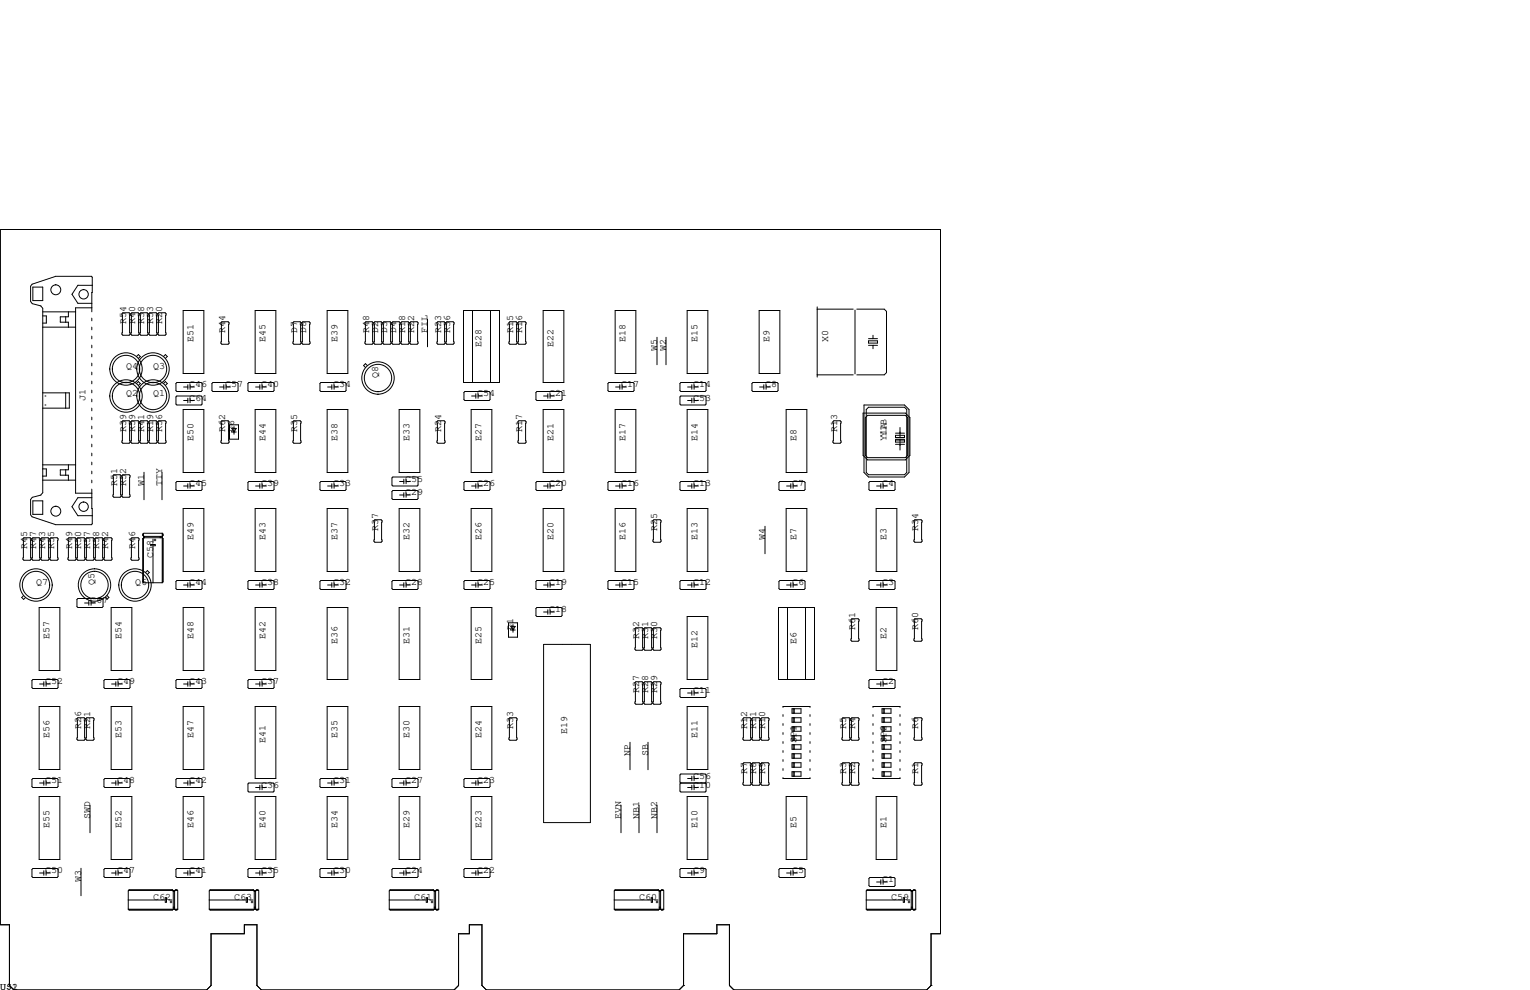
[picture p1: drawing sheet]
<svg xmlns="http://www.w3.org/2000/svg" width="432mm" height="279mm" viewBox="0 0 432 279" stroke-linecap="round" stroke-linejoin="round" font-family="sans-serif">
<g fill="none" stroke="#000" stroke-width=".28">
<path d="M9.3 81h2.8v3.8h-2.8zM11.5 86.3l.6 .7v52.1l-.6 .6M11.5 86.3l-2.4-.6-.5-.6v-4.3l.4-.6 6.7-2.2h10.1l.2 .2-.1 9.8M12.1 89.2h1v2h-1M12.1 88h9.2M12.1 92.3h9.2M18.5 89.4v1.5M19.3 88v1.4h-2.3v1.5h2.3v1.4M25.9 86.9h-4.6v52.3h4.6M25.9 89.8v.8M25.9 92.3v.8M25.9 94.9v.7"/>
<path d="M25.9 97.4v.8M25.9 99.9v.8M26 80.5h-4l-1.7 2.6 1.7 2.5h3.9M34.7 88.3h1.7l.3 .2v5.9l-.3 .2h-1.7l-.3-.2v-5.9zM37.2 88.3h1.8l.2 .2v5.9l-.2 .2h-1.8l-.2-.2v-5.9zM39.8 88.3h1.7l.3 .2v5.9l-.3 .2h-1.7l-.3-.2v-5.9zM42.3 88.3h1.8l.2 .2v5.9l-.2 .2h-1.8l-.3-.2v-5.9zM44.8 88.3h1.8l.3 .2v5.9l-.3 .2h-1.8l-.2-.2v-5.9zM51.7 87.6h5.8v17.8h-5.8zM62.6 90.8h1.8l.2 .3v5.8l-.2 .3h-1.8l-.2-.3v-5.8zM72 87.6h5.9v17.8h-5.9zM82.9 90.8h1.8l.3 .3v5.8l-.3 .3h-1.8l-.2-.3v-5.8z"/>
<path d="M85.5 90.8h1.7l.3 .3v5.8l-.3 .3h-1.7l-.3-.3v-5.8zM92.3 87.6h5.9v17.8h-5.9zM103.3 90.8h1.7l.3 .3v5.8l-.3 .3h-1.7l-.3-.3v-5.8zM105.8 90.8h1.8l.2 .3v5.8l-.2 .3h-1.8l-.3-.3v-5.8zM108.3 90.8h1.8l.3 .3v5.8l-.3 .3h-1.8l-.2-.3v-5.8zM110.9 90.8h1.7l.3 .3v5.8l-.3 .3h-1.7l-.3-.3v-5.8zM113.4 90.8h1.8l.2 .3v5.8l-.2 .3h-1.8l-.2-.3v-5.8zM116 90.8h1.7l.3 .3v5.8l-.3 .3h-1.7l-.3-.3v-5.8zM120.7 90.1v7.8M123.6 90.8h1.7l.3 .3v5.8l-.3 .3h-1.7l-.3-.3v-5.8zM126.1 90.8h1.8l.2 .3v5.8l-.2 .3h-1.8l-.2-.3v-5.8zM130.8 87.6h10.2v20.3h-10.2z"/>
<path d="M133.4 87.6v20.3M138.4 87.6v20.3M143.9 90.8h1.8l.2 .3v5.8l-.2 .3h-1.8l-.3-.3v-5.8zM146.4 90.8h1.8l.3 .3v5.8l-.3 .3h-1.8l-.2-.3v-5.8zM153.3 87.6h5.8v20.3h-5.8zM173.6 87.6h5.9v17.8h-5.9zM185.4 95.2v7.7M188 95.2v7.7M193.9 87.6h5.9v17.8h-5.9zM214.2 87.6h5.9v17.8h-5.9zM230.6 86.6v19.8M230.6 87.2h10.2"/>
<path d="M241.3 87.5v18M241.8 87.2h7.8l.6 .7v17.3l-.6 .6h-7.8M245.1 96.2h2.6v.6h-2.6zM245.1 97.5h2.6M245.1 95.6h2.6M246.4 94.6v1M246.4 97.5v.9M12.1 110.9h7.5v4.3h-7.5M12.7 111.8h.3M12.7 114.3h.3M18.5 110.9v4.3M25.9 102.5v.8"/>
<path d="M25.9 105v.8M25.9 107.6v.7M25.9 110.1v.8M25.9 112.6v.8M25.9 115.2v.8M25.9 117.7v.8M34.7 118.7h1.7l.3 .3v5.8l-.3 .3h-1.7l-.3-.3v-5.8zM37.2 118.7h1.8l.2 .3v5.8l-.2 .3h-1.8l-.2-.3v-5.8zM38.5 108.2l.6-.5 .5 .5-.5 .6M38.5 100.6l.6-.5 .5 .5-.5 .5M39.8 118.7h1.7l.3 .3v5.8l-.3 .3h-1.7l-.3-.3v-5.8zM42.3 118.7h1.8l.2 .3v5.8l-.2 .3h-1.8l-.3-.3v-5.8z"/>
<path d="M44.8 118.7h1.8l.3 .3v5.8l-.3 .3h-1.8l-.2-.3v-5.8zM46.2 100.6l.5-.5 .5 .5-.5 .5M46.2 108.2l.5-.5 .5 .5-.5 .6M49.9 107.9h6.9l.2 .3v2l-.2 .3h-6.9l-.2-.3v-2zM49.9 111.8h6.9l.2 .2v2l-.2 .3h-6.9l-.2-.3v-2zM51.7 115.6h5.8v17.7h-5.8zM51.8 109.2h1.2M51.8 113h1.2M53 108.6v1.3M53 112.4v1.3M53.6 109.2h1.3M53.6 113h1.3"/>
<path d="M53.6 108.6v1.3M53.6 112.4v1.3M60.1 107.9h6.8l.3 .3v2l-.3 .3h-6.8l-.3-.3v-2zM62 109.2h1.2M62.6 118.7h1.8l.2 .3v5.8l-.2 .3h-1.8l-.2-.3v-5.8zM63.2 108.6v1.3M63.8 109.2h1.2M63.8 108.6v1.3M64.8 119.9h2.5v4.1h-2.5zM70.2 107.9h6.9l.2 .3v2l-.2 .3h-6.9l-.2-.3v-2zM72 115.6h5.9v17.7h-5.9zM72.1 109.2h1.2"/>
<path d="M73.3 108.6v1.3M74 109.2h1.2M74 108.6v1.3M82.9 118.7h1.8l.3 .3v5.8l-.3 .3h-1.8l-.2-.3v-5.8zM90.6 107.9h6.8l.3 .3v2l-.3 .3h-6.8l-.3-.3v-2zM92.3 115.6h5.9v17.7h-5.9zM92.5 109.2h1.1M93.6 108.6v1.3M94.3 109.2h1.2M94.3 108.6v1.3M103.7 103.2l-.6-.6-.5 .6 .5 .5M112.6 115.6h5.9v17.7h-5.9z"/>
<path d="M123.6 118.7h1.7l.3 .3v5.8l-.3 .3h-1.7l-.3-.3v-5.8zM131.2 110.5h6.8l.3 .2v2.1l-.3 .2h-6.8l-.3-.2v-2.1zM133 115.6h5.8v17.7h-5.8zM133.1 111.8h1.2M134.3 111.1v1.3M134.9 111.8h1.2M134.9 111.1v1.3M146.4 118.7h1.8l.3 .3v5.8l-.3 .3h-1.8l-.2-.3v-5.8zM151.5 110.5h6.9l.2 .2v2.1l-.2 .2h-6.9l-.2-.2v-2.1zM153.3 115.6h5.8v17.7h-5.8zM153.4 111.8h1.2M154.6 111.1v1.3"/>
<path d="M155.2 111.1v1.3M155.2 111.8h1.3M171.8 107.9h6.9l.2 .3v2l-.2 .3h-6.9l-.2-.3v-2zM173.6 115.6h5.9v17.7h-5.9zM173.7 109.2h1.2M174.9 108.6v1.3M175.6 109.2h1.2M175.6 108.6v1.3M192.2 107.9h6.8l.3 .3v2l-.3 .3h-6.8l-.3-.3v-2zM192.2 111.8h6.8l.3 .2v2l-.3 .3h-6.8l-.3-.3v-2zM193.9 115.6h5.9v17.7h-5.9zM194.1 109.2h1.1"/>
<path d="M194.1 113h1.1M195.2 108.6v1.3M195.2 112.4v1.3M195.9 109.2h1.2M195.9 108.6v1.3M195.9 112.4v1.3M195.9 113h1.2M212.5 107.9h6.8l.3 .3v2l-.3 .3h-6.8l-.3-.3v-2zM214.4 109.2h1.2M215.6 108.6v1.3M216.2 108.6v1.3M216.2 109.2h1.2"/>
<path d="M221.9 115.6h5.8v17.7h-5.8zM230.6 105.8h10.2M235.3 118.7h1.8l.3 .3v5.8l-.3 .3h-1.8l-.2-.3v-5.8zM243.6 116.6h11.9l1.3 1.3v10.6l-1.3 1.3h-10.6l-1.3-1.3zM243.8 114.3h11.5l1.2 1.3v17.7l-1.2 1.3h-10.2l-1.3-1.3zM244.9 117.2h10.6l.7 .7v10.6l-.7 .7h-10.6l-.7-.7v-10.6zM245.1 114.9h10.2l.6 .7v17.7l-.6 .7h-10.2l-.6-.7v-17.7zM12.1 132.3h1v2.1h-1M12.1 135.5h9.2M12.1 131.2h9.2M18.5 132.6v1.5M19.3 131.2v1.4h-2.3v1.5h2.3v1.4"/>
<path d="M25.9 138l.1 9.8-.2 .3h-10.1l-6.7-2.3-.4-.5v-4.3l.5-.6 2.4-.7M25.9 120.3v.7M25.9 122.8v.8M25.9 125.3v.8M25.9 127.9v.8M25.9 130.4v.8M25.9 133v.7M25.9 135.5v.8M32.1 134h1.8l.3 .2v5.9l-.3 .2h-1.8l-.2-.2v-5.9zM34.7 134h1.7l.3 .2v5.9l-.3 .2h-1.7l-.3-.2v-5.9zM40.6 133.3v7.7M45.7 133.3v7.7"/>
<path d="M49.7 136.1l.2-.2h6.9l.2 .2v2.1l-.2 .2h-6.9l-.2-.2zM51.8 137.2h1.2M53 136.5v1.3M53.6 137.2h1.3M53.6 136.5v1.3M65.4 120.9h1.3l-.7 1zM65.4 121.7v.2h1.3M66 120.4v2.2M70 136.1l.2-.2h6.9l.2 .2v2.1l-.2 .2h-6.9l-.2-.2zM72.1 137.2h1.2M73.3 136.5v1.3M74 137.2h1.2"/>
<path d="M74 136.5v1.3M90.6 135.9h6.8l.3 .2v2.1l-.3 .2h-6.8l-.3-.2v-2.1zM92.5 137.2h1.1M93.6 136.5v1.3M94.3 137.2h1.2M94.3 136.5v1.3M110.9 134.6h6.8l.3 .3v2l-.3 .3h-6.8l-.3-.3v-2zM110.9 138.4h6.8l.3 .3v2l-.3 .3h-6.8l-.3-.3v-2zM112.8 135.9h1.2M112.8 139.7h1.2M114 135.3v1.2M114 139.1v1.2"/>
<path d="M114.6 135.9h1.2M114.6 135.3v1.2M114.6 139.1v1.2M114.6 139.7h1.2M131.2 135.9h6.8l.3 .2v2.1l-.3 .2h-6.8l-.3-.2v-2.1zM133.1 137.2h1.2M134.3 136.5v1.3M134.9 137.2h1.2M134.9 136.5v1.3M151.5 135.9h6.9l.2 .2v2.1l-.2 .2h-6.9l-.2-.2v-2.1zM153.4 137.2h1.2M154.6 136.5v1.3"/>
<path d="M155.2 137.2h1.3M155.2 136.5v1.3M171.8 135.9h6.9l.2 .2v2.1l-.2 .2h-6.9l-.2-.2v-2.1zM173.7 137.2h1.2M174.9 136.5v1.3M175.6 137.2h1.2M175.6 136.5v1.3M192.2 135.9h6.8l.3 .2v2.1l-.3 .2h-6.8l-.3-.2v-2.1zM194.1 137.2h1.1M195.2 136.5v1.3M195.9 137.2h1.2M195.9 136.5v1.3"/>
<path d="M220.1 135.9h6.8l.3 .2v2.1l-.3 .2h-6.8l-.3-.2v-2.1zM222 137.2h1.2M223.2 136.5v1.3M223.8 137.2h1.2M223.8 136.5v1.3M245.5 135.9h6.8l.3 .2v2.1l-.3 .2h-6.8l-.3-.2v-2.1zM247.4 137.2h1.2M248.6 136.5v1.3M249.2 136.5v1.3M249.2 137.2h1.2M252.7 122.9h2.6v.6h-2.6zM252.7 124.1h2.6v.7h-2.6z"/>
<path d="M252.7 122.3h2.6M252.7 125.4h2.6M252.7 123.5h2.6M254 120.6v2.9M254 124.1v2.9M6.7 151.8h1.8l.3 .2v5.9l-.3 .2h-1.8l-.2-.2v-5.9zM9.3 151.8h1.7l.3 .2v5.9l-.3 .2h-1.7l-.3-.2v-5.9zM9.3 141.4h2.8v3.8h-2.8zM11.8 151.8h1.8l.2 .2v5.9l-.2 .2h-1.8l-.2-.2v-5.9zM14.4 151.8h1.7l.3 .2v5.9l-.3 .2h-1.7l-.3-.2v-5.9zM19.4 151.8h1.8l.3 .2v5.9l-.3 .2h-1.8l-.2-.2v-5.9zM22 151.8h1.7l.3 .2v5.9l-.3 .2h-1.7l-.3-.2v-5.9z"/>
<path d="M24.5 151.8h1.8l.2 .2v5.9l-.2 .2h-1.8l-.2-.2v-5.9zM25.9 140.5h-3.9l-1.7 2.5 1.7 2.5h4M27.1 151.8h1.7l.3 .2v5.9l-.3 .2h-1.7l-.3-.2v-5.9zM29.6 151.8h1.8l.2 .2v5.9l-.2 .2h-1.8l-.3-.2v-5.9zM37 152l.2-.2h1.8l.2 .2v5.9l-.2 .2h-1.8l-.2-.2zM40.3 150.7v.4l.3 .3M40.3 152v12.2l.3 .3h5.2M40.3 152h.1M40.3 150.7h.1M40.4 150.6v.7M40.4 151.9v12.4M40.6 151.8h5.2l.2 .2v12.2l-.2 .3"/>
<path d="M40.6 151.4v.4M40.6 151.8l-.3 .2M40.7 151.4v.4M42.5 153.7h1.3v.3h-1.3zM43.2 152.1v.9M43.2 154.1v10.4M43.5 152.4h.5M43.8 152.1v.6M45.2 151.4v.4M45.7 151.5v.1M45.8 150.5h-5.2l-.3 .2M45.8 150.5l.2 .2v.4l-.2 .3h-5.2"/>
<path d="M45.8 150.5v14M45.9 150.7v.4M45.9 152v12.2M51.7 143.5h5.8v17.8h-5.8zM72 143.5h5.9v17.8h-5.9zM92.3 143.5h5.9v17.8h-5.9zM105.5 146.9l.3-.2h1.8l.2 .2v5.9l-.2 .2h-1.8l-.3-.2zM112.6 143.5h5.9v17.8h-5.9zM133 143.5h5.8v17.8h-5.8zM153.3 143.5h5.8v17.8h-5.8zM173.6 143.5h5.9v17.8h-5.9zM184.5 146.7h1.8l.3 .2v5.9l-.3 .2h-1.8l-.2-.2v-5.9z"/>
<path d="M193.9 143.5h5.9v17.8h-5.9zM215.9 148.5v7.8M221.9 143.5h5.8v17.8h-5.8zM247.3 143.5h5.8v17.8h-5.8zM258.2 146.7h1.8l.2 .2v5.9l-.2 .2h-1.8l-.3-.2v-5.9zM6.7 168.1l-.6 .5 .6 .6 .5-.6M11 171.4h5.9v17.8h-5.9zM22 168.9h6.8l.3 .3v2l-.3 .2h-6.8l-.3-.2v-2zM23.9 170.2h1.2M25.1 169.5v1.3M25.7 169.5v1.3M25.7 170.2h1.2"/>
<path d="M30.2 168.1l.5 .5-.5 .5-.5-.5M31.4 171.4h5.8v17.8h-5.8zM41.1 161.6l.5-.6 .5 .6-.5 .5M49.7 164.1l.2-.3h6.9l.2 .3v2l-.2 .3h-6.9l-.2-.3zM51.7 171.4h5.8v17.8h-5.8zM51.8 165.1h1.2M53 164.5v1.2M53.6 165.1h1.3M53.6 164.5v1.2M70 164.1l.2-.3h6.9l.2 .3v2l-.2 .3h-6.9l-.2-.3zM72 171.4h5.9v17.8h-5.9zM72.1 165.1h1.2"/>
<path d="M73.3 164.5v1.2M74 165.1h1.2M74 164.5v1.2M90.6 163.8h6.8l.3 .3v2l-.3 .3h-6.8l-.3-.3v-2zM92.3 171.4h5.9v20.4h-5.9zM92.5 165.1h1.1M93.6 164.5v1.2M94.3 165.1h1.2M94.3 164.5v1.2M110.6 164.1l.3-.3h6.8l.3 .3v2l-.3 .3h-6.8l-.3-.3zM112.6 171.4h5.9v20.4h-5.9zM112.8 165.1h1.2"/>
<path d="M114 164.5v1.2M114.6 165.1h1.2M114.6 164.5v1.2M131.2 163.8h6.8l.3 .3v2l-.3 .3h-6.8l-.3-.3v-2zM133 171.4h5.8v20.4h-5.8zM133.1 165.1h1.2M134.3 164.5v1.2M134.9 165.1h1.2M134.9 164.5v1.2M143.5 175.8h2.6v4h-2.6zM144.1 176.8h1.3l-.6 1zM144.1 177.5v.3h1.3"/>
<path d="M144.8 176.3v2.1M151.5 171.4h6.9l.2 .3v2l-.2 .3h-6.9l-.2-.3v-2zM151.5 163.8h6.9l.2 .3v2l-.2 .3h-6.9l-.2-.3v-2zM153.4 165.1h1.2M153.4 172.7h1.2M154.6 164.5v1.2M154.6 172.1v1.3M155.2 165.1h1.3M155.2 164.5v1.2M155.2 172.1v1.3M155.2 172.7h1.3M171.8 163.8h6.9l.2 .3v2l-.2 .3h-6.9l-.2-.3v-2z"/>
<path d="M173.7 165.1h1.2M174.9 164.5v1.2M175.6 165.1h1.2M175.6 164.5v1.2M179.5 177.2h1.7l.3 .2v5.9l-.3 .2h-1.7l-.3-.2v-5.9zM182 177.2h1.8l.2 .2v5.9l-.2 .2h-1.8l-.3-.2v-5.9zM184.5 177.2h1.8l.3 .2v5.9l-.3 .2h-1.8l-.2-.2v-5.9zM192.2 163.8h6.8l.3 .3v2l-.3 .3h-6.8l-.3-.3v-2zM193.9 174h5.9v17.8h-5.9zM194.1 165.1h1.1M195.2 164.5v1.2M195.9 165.1h1.2"/>
<path d="M195.9 164.5v1.2M219.7 171.4h10.2v20.4h-10.2zM220.1 163.8h6.8l.3 .3v2l-.3 .3h-6.8l-.3-.3v-2zM222 165.1h1.2M222.3 171.4v20.4M223.2 164.5v1.2M223.8 165.1h1.2M223.8 164.5v1.2M227.3 171.4v20.4M240.4 174.6h1.8l.2 .3v5.8l-.2 .3h-1.8l-.2-.3v-5.8zM245.5 163.8h6.8l.3 .3v2l-.3 .3h-6.8l-.3-.3v-2zM247.3 171.4h5.8v17.8h-5.8z"/>
<path d="M247.4 165.1h1.2M248.6 164.5v1.2M249.2 164.5v1.2M249.2 165.1h1.2M258.2 174.6h1.8l.2 .3v5.8l-.2 .3h-1.8l-.3-.3v-5.8zM9.3 191.8h6.8l.3 .2v2.1l-.3 .2h-6.8l-.3-.2v-2.1zM11 199.4h5.9v17.8h-5.9zM11.2 193h1.2M12.4 192.4v1.3M13 193h1.2M13 192.4v1.3M29.6 191.8h6.8l.3 .2v2.1l-.3 .2h-6.8l-.3-.2v-2.1z"/>
<path d="M31.4 199.4h5.8v17.8h-5.8zM31.5 193h1.2M32.7 192.4v1.3M33.3 193h1.2M33.3 192.4v1.3M49.7 192l.2-.2h6.9l.2 .2v2.1l-.2 .2h-6.9l-.2-.2zM51.7 199.4h5.8v17.8h-5.8zM51.8 193h1.2M53 192.4v1.3M53.6 193h1.3M53.6 192.4v1.3M70 192l.2-.2h6.9l.2 .2v2.1l-.2 .2h-6.9l-.2-.2z"/>
<path d="M72 199.4h5.9v20.3h-5.9zM72.1 193h1.2M73.3 192.4v1.3M74 193h1.2M74 192.4v1.3M92.3 199.4h5.9v17.8h-5.9zM112.6 199.4h5.9v17.8h-5.9zM133 199.4h5.8v17.8h-5.8zM153.4 181.9h13.2v50.3h-13.2zM179.5 192.4h1.7l.3 .3v5.8l-.3 .3h-1.7l-.3-.3v-5.8zM182 192.4h1.8l.2 .3v5.8l-.2 .3h-1.8l-.3-.3v-5.8zM184.5 192.4h1.8l.3 .3v5.8l-.3 .3h-1.8l-.2-.3v-5.8z"/>
<path d="M192.2 194.3h6.8l.3 .3v2l-.3 .2h-6.8l-.3-.2v-2zM193.9 199.4h5.9v17.8h-5.9zM194.1 195.6h1.1M195.2 194.9v1.3M195.9 194.9v1.3M195.9 195.6h1.2M221 199.6v-.2h7.6v.2M245.5 191.8h6.8l.3 .2v2.1l-.3 .2h-6.8l-.3-.2v-2.1zM246.4 199.6v-.2h7.6v.2M247.4 193h1.2M248.6 192.4v1.3M249.2 192.4v1.3"/>
<path d="M249.2 193h1.2M9.3 219.7h6.8l.3 .3v2l-.3 .2h-6.8l-.3-.2v-2zM22 202.6h1.7l.3 .2v5.9l-.3 .2h-1.7l-.3-.2v-5.9zM24.5 202.6h1.8l.2 .2v5.9l-.2 .2h-1.8l-.2-.2v-5.9zM29.6 219.7h6.8l.3 .3v2l-.3 .2h-6.8l-.3-.2v-2zM49.7 220l.2-.3h6.9l.2 .3v2l-.2 .2h-6.9l-.2-.2zM90.6 219.7h6.8l.3 .3v2l-.3 .2h-6.8l-.3-.2v-2zM110.9 219.7h6.8l.3 .3v2l-.3 .2h-6.8l-.3-.2v-2zM131.2 219.7h6.8l.3 .3v2l-.3 .2h-6.8l-.3-.2v-2zM143.9 202.6h1.8l.2 .2v5.9l-.2 .2h-1.8l-.3-.2v-5.9zM177.8 209.5v7.7M182.9 209.5v7.7"/>
<path d="M194.1 219.7h1.1M195.2 219.1v1.2M195.9 219.7h1.2M195.9 219.1v1.2M209.9 202.6h1.8l.3 .2v5.9l-.3 .2h-1.8l-.2-.2v-5.9zM209.9 215.3h1.8l.3 .2v5.9l-.3 .2h-1.8l-.2-.2v-5.9zM212.5 202.6h1.7l.3 .2v5.9l-.3 .2h-1.7l-.3-.2v-5.9zM212.5 215.3h1.7l.3 .2v5.9l-.3 .2h-1.7l-.3-.2v-5.9zM215 202.6h1.8l.2 .2v5.9l-.2 .2h-1.8l-.2-.2v-5.9zM215 215.3h1.8l.2 .2v5.9l-.2 .2h-1.8l-.2-.2v-5.9zM221 219.5v.2h7.6v-.2M221 201.7v.5"/>
<path d="M221 204.2v.5M221 206.8v.5M221 209.3v.5M221 211.8v.5M221 214.4v.5M221 216.9v.5M223.5 200h2.6v1.3h-2.6zM223.5 202.6h2.6v1.2h-2.6zM223.5 205.1h2.6v1.3h-2.6zM223.5 207.6h2.6v1.3h-2.6zM223.5 210.2h2.6v1.3h-2.6zM223.5 212.7h2.6v1.3h-2.6z"/>
<path d="M223.5 215.3h2.6v1.2h-2.6zM223.5 217.8h2.6v1.3h-2.6zM223.9 200v1.3M223.9 202.6v1.2M223.9 205.1v1.3M223.9 207.6v1.3M223.9 210.2v1.3M223.9 212.7v1.3M223.9 215.3v1.2M223.9 217.8v1.3M224.2 200v1.3M224.2 202.6v1.2"/>
<path d="M224.2 205.1v1.3M224.2 207.6v1.3M224.2 210.2v1.3M224.2 212.7v1.3M224.2 215.3v1.2M224.2 217.8v1.3M228.6 201.7v.5M228.6 204.2v.5M228.6 206.8v.5M228.6 209.3v.5M228.6 211.8v.5M228.6 214.4v.5"/>
<path d="M228.6 216.9v.5M237.9 202.6h1.7l.3 .2v5.9l-.3 .2h-1.7l-.3-.2v-5.9zM237.9 215.3h1.7l.3 .2v5.9l-.3 .2h-1.7l-.3-.2v-5.9zM240.4 202.6h1.8l.2 .2v5.9l-.2 .2h-1.8l-.2-.2v-5.9zM240.4 215.3h1.8l.2 .2v5.9l-.2 .2h-1.8l-.2-.2v-5.9zM246.4 219.5v.2h7.6v-.2M246.4 201.7v.5M246.4 204.2v.5M246.4 206.8v.5M246.4 209.3v.5M246.4 211.8v.5M246.4 214.4v.5"/>
<path d="M246.4 216.9v.5M248.9 200h2.6v1.3h-2.6zM248.9 202.6h2.6v1.2h-2.6zM248.9 205.1h2.6v1.3h-2.6zM248.9 207.6h2.6v1.3h-2.6zM248.9 210.2h2.6v1.3h-2.6zM248.9 212.7h2.6v1.3h-2.6zM248.9 215.3h2.6v1.2h-2.6zM248.9 217.8h2.6v1.3h-2.6zM249.3 200v1.3M249.3 202.6v1.2M249.3 205.1v1.3"/>
<path d="M249.3 207.6v1.3M249.3 210.2v1.3M249.3 212.7v1.3M249.3 215.3v1.2M249.3 217.8v1.3M249.6 200v1.3M249.6 202.6v1.2M249.6 205.1v1.3M249.6 207.6v1.3M249.6 210.2v1.3M249.6 212.7v1.3M249.6 215.3v1.2"/>
<path d="M249.6 217.8v1.3M254 201.7v.5M254 204.2v.5M254 206.8v.5M254 209.3v.5M254 211.8v.5M254 214.4v.5M254 216.9v.5M258.2 202.6h1.8l.2 .2v5.9l-.2 .2h-1.8l-.3-.2v-5.9zM258.2 215.3h1.8l.2 .2v5.9l-.2 .2h-1.8l-.3-.2v-5.9zM11 224.8h5.9v17.8h-5.9zM11.2 221h1.2"/>
<path d="M12.4 220.3v1.3M13 221h1.2M13 220.3v1.3M25.4 227.3v7.7M31.4 224.8h5.8v17.8h-5.8zM31.5 221h1.2M32.7 220.3v1.3M33.3 221h1.2M33.3 220.3v1.3M51.7 224.8h5.8v17.8h-5.8zM51.8 221h1.2M53 220.3v1.3"/>
<path d="M53.6 221h1.3M53.6 220.3v1.3M70 221.2l.2-.2h6.9l.2 .2v2.1l-.2 .2h-6.9l-.2-.2zM72 224.8h5.9v17.8h-5.9zM72.1 222.2h1.2M73.3 221.6v1.3M74 222.2h1.2M74 221.6v1.3M92.3 224.8h5.9v17.8h-5.9zM92.5 221h1.1M93.6 220.3v1.3M94.3 221h1.2"/>
<path d="M94.3 220.3v1.3M112.6 224.8h5.9v17.8h-5.9zM112.8 221h1.2M114 220.3v1.3M114.6 221h1.2M114.6 220.3v1.3M133 224.8h5.8v17.8h-5.8zM133.1 221h1.2M134.3 220.3v1.3M134.9 221h1.2M134.9 220.3v1.3M175.3 227.3v7.7"/>
<path d="M180.3 227.3v7.7M185.4 227.3v7.7M192.2 221l-.3-.3v-2l.3-.3h6.8l.3 .3v2l-.3 .3M192.2 221l-.3 .2v2.1l.3 .2h6.8l.3-.2v-2.1l-.3-.2M192.2 221h6.8M193.9 224.8h5.9v17.8h-5.9zM194.1 222.2h1.1M195.2 221.6v1.3M195.9 221.6v1.3M195.9 222.2h1.2M221.9 224.8h5.8v17.8h-5.8zM247.3 224.8h5.8v17.8h-5.8z"/>
<path d="M9 245.4l.3-.3h6.8l.3 .3v2l-.3 .2h-6.8l-.3-.2zM11.2 246.4h1.2M12.4 245.7v1.3M13 246.4h1.2M13 245.7v1.3M22.9 245v7.8M29.3 245.4l.3-.3h6.8l.3 .3v2l-.3 .2h-6.8l-.3-.2zM31.5 246.4h1.2M32.7 245.7v1.3M33.3 246.4h1.2M33.3 245.7v1.3M36.2 256.6h14"/>
<path d="M36.2 254h10.3M36.3 251.3h12.5M36.4 256.7h12.2M46.6 253.4h.4v1.2h-.4zM47.6 254h.9M48 254.6h.5M48.3 254.3v.5M48.6 251.1h-12.2l-.2 .3v5.2M48.6 251.1l-12.2 .1M48.6 251.1l.3 .3M48.9 251.4v5.2l-.3 .3h-12.2l-.2-.3M48.9 256h.4"/>
<path d="M48.9 251.4h.4M48.9 251.5h.4M49 256.5h.1M49.3 251.4v5.2l.2 .3h.4l.3-.3M49.4 251.3h.6M49.5 256.7h.4M49.7 245.4l.2-.3h6.9l.2 .3v2l-.2 .2h-6.9l-.2-.2zM49.9 251.1h-.4l-.2 .3M49.9 251.1l-.4 .1M49.9 251.1l.3 .3v5.2M51.8 246.4h1.2M53 245.7v1.3"/>
<path d="M53.6 246.4h1.3M53.6 245.7v1.3M59.1 256.6h13.9M59.1 254h10.3M59.2 251.3h12.4M59.3 256.7h12.2M69.5 253.4h.4v1.2h-.4zM70 245.4l.2-.3h6.9l.2 .3v2l-.2 .2h-6.9l-.2-.2zM70.5 254h.9M70.9 254.6h.5M71.1 254.3v.5M71.5 251.1h-12.2l-.2 .3v5.2"/>
<path d="M71.5 251.1l-12.2 .1M71.5 251.1l.3 .3M71.8 251.4v5.2l-.3 .3h-12.2l-.2-.3M71.8 256h.3M71.8 251.4h.3M71.8 251.5h.3M71.9 256.5h.1M72.1 246.4h1.2M72.1 251.4v5.2l.3 .3h.4l.2-.3M72.3 251.3h.6M72.4 256.7h.4M72.8 251.1h-.4l-.3 .3"/>
<path d="M72.8 251.1l-.4 .1M72.8 251.1l.2 .3v5.2M73.3 245.7v1.3M74 246.4h1.2M74 245.7v1.3M90.3 245.4l.3-.3h6.8l.3 .3v2l-.3 .2h-6.8l-.3-.2zM92.5 246.4h1.1M93.6 245.7v1.3M94.3 246.4h1.2M94.3 245.7v1.3M109.9 256.6h13.9M109.9 254h10.3"/>
<path d="M110 251.3h12.4M110.1 256.7h12.2M110.6 245.4l.3-.3h6.8l.3 .3v2l-.3 .2h-6.8l-.3-.2zM112.8 246.4h1.2M114 245.7v1.3M114.6 246.4h1.2M114.6 245.7v1.3M120.3 253.4h.4v1.2h-.4zM121.3 254h.9M121.7 254.6h.5M121.9 254.3v.5M122.3 251.1h-12.2l-.2 .3v5.2"/>
<path d="M122.3 251.1l-12.2 .1M122.3 251.1l.3 .3M122.6 251.4v5.2l-.3 .3h-12.2l-.2-.3M122.6 256h.3M122.6 251.4h.3M122.6 251.5h.3M122.7 256.5h.1M122.9 251.4v5.2l.3 .3h.4l.2-.3M123.1 251.3h.6M123.2 256.7h.4M123.6 251.1h-.4l-.3 .3M123.6 251.1l-.4 .1"/>
<path d="M123.6 251.1l.2 .3v5.2M130.9 245.4l.3-.3h6.8l.3 .3v2l-.3 .2h-6.8l-.3-.2zM133.1 246.4h1.2M134.3 245.7v1.3M134.9 246.4h1.2M134.9 245.7v1.3M173.4 256.6h13.9M173.4 254h10.3M173.5 251.3h12.4M173.6 256.7h12.2M183.8 253.4h.4v1.2h-.4zM184.8 254h.9"/>
<path d="M185.2 254.6h.5M185.4 254.3v.5M185.8 251.1h-12.2l-.2 .3v5.2M185.8 251.1l-12.2 .1M185.8 251.1l.3 .3M186.1 251.4v5.2l-.3 .3h-12.2l-.2-.3M186.1 256h.3M186.1 251.4h.3M186.1 251.5h.3M186.2 256.5h.1M186.4 251.4v5.2l.3 .3h.4l.2-.3M186.6 251.3h.6"/>
<path d="M186.7 256.7h.4M187.1 251.1h-.4l-.3 .3M187.1 251.1l-.4 .1M187.1 251.1l.2 .3v5.2M191.9 245.4l.3-.3h6.8l.3 .3v2l-.3 .2h-6.8l-.3-.2zM194.1 246.4h1.1M195.2 245.7v1.3M195.9 246.4h1.2M195.9 245.7v1.3M219.8 245.4l.3-.3h6.8l.3 .3v2l-.3 .2h-6.8l-.3-.2zM222 246.4h1.2M223.2 245.7v1.3"/>
<path d="M223.8 245.7v1.3M223.8 246.4h1.2M244.5 256.6h13.9M244.5 254h10.3M244.6 251.3h12.4M244.7 256.7h12.2M245.2 247.9l.3-.3h6.8l.3 .3v2l-.3 .3h-6.8l-.3-.3zM247.4 248.9h1.2M248.6 248.3v1.3M249.2 248.3v1.3M249.2 248.9h1.2M254.9 253.4h.4v1.2h-.4z"/>
<path d="M255.9 254h.9M256.3 254.6h.5M256.5 254.3v.5M256.9 251.1h-12.2l-.2 .3v5.2M256.9 251.1l.3 .3M256.9 251.1l-12.2 .1M257.2 251.4v5.2l-.3 .3h-12.2l-.2-.3M257.2 256h.4M257.2 251.4h.4M257.2 251.5h.4M257.3 256.5h.1M257.6 251.4v5.2l.2 .3h.4l.2-.3"/>
<path d="M257.7 251.3h.6M257.8 256.7h.4M258.2 251.1h-.4l-.2 .3M258.2 251.1l.1 .2M258.2 251.1l-.4 .1M258.3 251.3l.1 5.3M192.9 278.1h.1M192.9 278.1l-1.3 1.3h-54.3l-1.3-1.3v-17.1h-3.5v2.5h-3.1v14.6l-1.3 1.3h-54.3l-1.3-1.3v-17.1h-3.5v2.5h-9.4v14.6l-1.3 1.3h-54.4l-1.2-1.3v-17.1h-2.6v-196.2h265.3v198.7h-2.6v14.6M262.8 278.1h.1M262.8 278.1l-1.3 1.3h-54.4l-1.2-1.3v-17.1h-3.6v2.5h-9.4v14.6"/>
<circle cx="15.7" cy="81.8" r="1.4"/>
<circle cx="23.6" cy="83.1" r="1.32"/>
<circle cx="35.6" cy="104.1" r="4.6"/>
<circle cx="35.6" cy="111.8" r="4.6"/>
<circle cx="35.6" cy="104.1" r="3.9"/>
<circle cx="35.6" cy="111.8" r="3.9"/>
<circle cx="43.2" cy="104.1" r="4.6"/>
<circle cx="43.2" cy="111.8" r="4.6"/>
<circle cx="43.2" cy="104.1" r="3.9"/>
<circle cx="43.2" cy="111.8" r="3.9"/>
<circle cx="106.7" cy="106.7" r="4.6"/>
<circle cx="106.7" cy="106.7" r="3.9"/>
<circle cx="15.7" cy="144.3" r="1.4"/>
<circle cx="23.6" cy="143" r="1.32"/>
<circle cx="10.2" cy="165.1" r="3.9"/>
<circle cx="10.2" cy="165.1" r="4.6"/>
<circle cx="26.7" cy="165.1" r="3.9"/>
<circle cx="26.7" cy="165.1" r="4.6"/>
<circle cx="38.1" cy="165.1" r="4.6"/>
<circle cx="38.1" cy="165.1" r="3.9"/>
</g>
<g font-size="2.8">
<text x="35.6" y="91.4" transform="rotate(-90 35.6 91.4)">R54</text>
<text x="38.1" y="91.4" transform="rotate(-90 38.1 91.4)">R40</text>
<text x="40.6" y="91.4" transform="rotate(-90 40.6 91.4)">R38</text>
<text x="43.2" y="91.4" transform="rotate(-90 43.2 91.4)">R53</text>
<text x="45.7" y="91.4" transform="rotate(-90 45.7 91.4)">R20</text>
<text x="63.5" y="94" transform="rotate(-90 63.5 94)">R44</text>
<text x="83.8" y="94" transform="rotate(-90 83.8 94)">D7</text>
<text x="86.4" y="94" transform="rotate(-90 86.4 94)">D8</text>
<text x="104.1" y="94" transform="rotate(-90 104.1 94)">R48</text>
<text x="106.7" y="94" transform="rotate(-90 106.7 94)">D2</text>
<text x="109.2" y="94" transform="rotate(-90 109.2 94)">D3</text>
<text x="111.8" y="94" transform="rotate(-90 111.8 94)">D4</text>
<text x="114.3" y="94" transform="rotate(-90 114.3 94)">R18</text>
<text x="116.8" y="94" transform="rotate(-90 116.8 94)">R22</text>
<text x="120.6" y="94" transform="rotate(-90 120.6 94)">FIL</text>
<text x="124.5" y="94" transform="rotate(-90 124.5 94)">R23</text>
<text x="127" y="94" transform="rotate(-90 127 94)">R36</text>
<text x="144.8" y="94" transform="rotate(-90 144.8 94)">R15</text>
<text x="147.3" y="94" transform="rotate(-90 147.3 94)">R16</text>
<text x="54.6" y="96.5" transform="rotate(-90 54.6 96.5)">E51</text>
<text x="74.9" y="96.5" transform="rotate(-90 74.9 96.5)">E45</text>
<text x="95.2" y="96.5" transform="rotate(-90 95.2 96.5)">E39</text>
<text x="135.9" y="97.8" transform="rotate(-90 135.9 97.8)">E28</text>
<text x="156.2" y="97.8" transform="rotate(-90 156.2 97.8)">E22</text>
<text x="176.5" y="96.5" transform="rotate(-90 176.5 96.5)">E18</text>
<text x="185.4" y="99.1" transform="rotate(-90 185.4 99.1)">W5</text>
<text x="188" y="99.1" transform="rotate(-90 188 99.1)">W2</text>
<text x="196.8" y="96.5" transform="rotate(-90 196.8 96.5)">E15</text>
<text x="217.2" y="96.5" transform="rotate(-90 217.2 96.5)">E9</text>
<text x="233.7" y="96.5" transform="rotate(-90 233.7 96.5)">X0</text>
<text x="35.6" y="104.1">Q4</text>
<text x="43.2" y="104.1">Q3</text>
<text x="106.7" y="106.7" transform="rotate(-90 106.7 106.7)">Q8</text>
<text x="24.1" y="113" transform="rotate(-90 24.1 113)">J1</text>
<text x="35.6" y="111.8">Q2</text>
<text x="43.2" y="111.8">Q1</text>
<text x="53.3" y="109.2">C46</text>
<text x="53.3" y="113">C64</text>
<text x="63.5" y="109.2">C57</text>
<text x="73.7" y="109.2">C40</text>
<text x="94" y="109.2">C34</text>
<text x="134.6" y="111.8">C54</text>
<text x="154.9" y="111.8">C21</text>
<text x="175.3" y="109.2">C17</text>
<text x="195.6" y="109.2">C14</text>
<text x="195.6" y="113">C53</text>
<text x="215.9" y="109.2">C8</text>
<text x="35.6" y="121.9" transform="rotate(-90 35.6 121.9)">R39</text>
<text x="38.1" y="121.9" transform="rotate(-90 38.1 121.9)">R59</text>
<text x="40.6" y="121.9" transform="rotate(-90 40.6 121.9)">R41</text>
<text x="43.2" y="121.9" transform="rotate(-90 43.2 121.9)">R19</text>
<text x="45.7" y="121.9" transform="rotate(-90 45.7 121.9)">R56</text>
<text x="54.6" y="124.5" transform="rotate(-90 54.6 124.5)">E50</text>
<text x="63.5" y="121.9" transform="rotate(-90 63.5 121.9)">R62</text>
<text x="66" y="121.9" transform="rotate(-90 66 121.9)">D6</text>
<text x="74.9" y="124.5" transform="rotate(-90 74.9 124.5)">E44</text>
<text x="83.8" y="121.9" transform="rotate(-90 83.8 121.9)">R35</text>
<text x="95.2" y="124.5" transform="rotate(-90 95.2 124.5)">E38</text>
<text x="115.6" y="124.5" transform="rotate(-90 115.6 124.5)">E33</text>
<text x="124.5" y="121.9" transform="rotate(-90 124.5 121.9)">R24</text>
<text x="135.9" y="124.5" transform="rotate(-90 135.9 124.5)">E27</text>
<text x="147.3" y="121.9" transform="rotate(-90 147.3 121.9)">R17</text>
<text x="156.2" y="124.5" transform="rotate(-90 156.2 124.5)">E21</text>
<text x="176.5" y="124.5" transform="rotate(-90 176.5 124.5)">E17</text>
<text x="196.8" y="124.5" transform="rotate(-90 196.8 124.5)">E14</text>
<text x="224.8" y="124.5" transform="rotate(-90 224.8 124.5)">E8</text>
<text x="236.2" y="121.9" transform="rotate(-90 236.2 121.9)">R13</text>
<text x="250.2" y="124.5" transform="rotate(-90 250.2 124.5)">Y1A</text>
<text x="250.2" y="123.2" transform="rotate(-90 250.2 123.2)">Y1B</text>
<text x="33" y="137.2" transform="rotate(-90 33 137.2)">R51</text>
<text x="35.6" y="137.2" transform="rotate(-90 35.6 137.2)">R52</text>
<text x="40.6" y="137.2" transform="rotate(-90 40.6 137.2)">W1</text>
<text x="45.7" y="137.2" transform="rotate(-90 45.7 137.2)">TTY</text>
<text x="53.3" y="137.2">C45</text>
<text x="73.7" y="137.2">C39</text>
<text x="94" y="137.2">C33</text>
<text x="114.3" y="135.9">C55</text>
<text x="134.6" y="137.2">C26</text>
<text x="154.9" y="137.2">C20</text>
<text x="175.3" y="137.2">C16</text>
<text x="195.6" y="137.2">C13</text>
<text x="223.5" y="137.2">C7</text>
<text x="248.9" y="137.2">C4</text>
<text x="114.3" y="139.7">C29</text>
<text x="106.7" y="149.9" transform="rotate(-90 106.7 149.9)">R37</text>
<text x="185.4" y="149.9" transform="rotate(-90 185.4 149.9)">R25</text>
<text x="259.1" y="149.9" transform="rotate(-90 259.1 149.9)">R34</text>
<text x="7.6" y="154.9" transform="rotate(-90 7.6 154.9)">R45</text>
<text x="10.2" y="154.9" transform="rotate(-90 10.2 154.9)">R47</text>
<text x="12.7" y="154.9" transform="rotate(-90 12.7 154.9)">R43</text>
<text x="15.2" y="154.9" transform="rotate(-90 15.2 154.9)">R55</text>
<text x="20.3" y="154.9" transform="rotate(-90 20.3 154.9)">R49</text>
<text x="22.9" y="154.9" transform="rotate(-90 22.9 154.9)">R50</text>
<text x="25.4" y="154.9" transform="rotate(-90 25.4 154.9)">R57</text>
<text x="27.9" y="154.9" transform="rotate(-90 27.9 154.9)">R58</text>
<text x="30.5" y="154.9" transform="rotate(-90 30.5 154.9)">R42</text>
<text x="38.1" y="154.9" transform="rotate(-90 38.1 154.9)">R46</text>
<text x="54.6" y="152.4" transform="rotate(-90 54.6 152.4)">E49</text>
<text x="74.9" y="152.4" transform="rotate(-90 74.9 152.4)">E43</text>
<text x="95.2" y="152.4" transform="rotate(-90 95.2 152.4)">E37</text>
<text x="115.6" y="152.4" transform="rotate(-90 115.6 152.4)">E32</text>
<text x="135.9" y="152.4" transform="rotate(-90 135.9 152.4)">E26</text>
<text x="156.2" y="152.4" transform="rotate(-90 156.2 152.4)">E20</text>
<text x="176.5" y="152.4" transform="rotate(-90 176.5 152.4)">E16</text>
<text x="196.8" y="152.4" transform="rotate(-90 196.8 152.4)">E13</text>
<text x="215.9" y="152.4" transform="rotate(-90 215.9 152.4)">W4</text>
<text x="224.8" y="152.4" transform="rotate(-90 224.8 152.4)">E7</text>
<text x="250.2" y="152.4" transform="rotate(-90 250.2 152.4)">E3</text>
<text x="43.2" y="157.5" transform="rotate(-90 43.2 157.5)">C58</text>
<text x="10.2" y="165.1">Q7</text>
<text x="26.7" y="165.1" transform="rotate(-90 26.7 165.1)">Q5</text>
<text x="38.1" y="165.1">Q6</text>
<text x="53.3" y="165.1">C44</text>
<text x="73.7" y="165.1">C38</text>
<text x="94" y="165.1">C32</text>
<text x="114.3" y="165.1">C28</text>
<text x="134.6" y="165.1">C25</text>
<text x="154.9" y="165.1">C19</text>
<text x="175.3" y="165.1">C15</text>
<text x="195.6" y="165.1">C12</text>
<text x="223.5" y="165.1">C6</text>
<text x="248.9" y="165.1">C3</text>
<text x="25.4" y="170.2">C67</text>
<text x="154.9" y="172.7">C18</text>
<text x="144.8" y="177.8" transform="rotate(-90 144.8 177.8)">D1</text>
<text x="241.3" y="177.8" transform="rotate(-90 241.3 177.8)">R61</text>
<text x="259.1" y="177.8" transform="rotate(-90 259.1 177.8)">R60</text>
<text x="14" y="180.3" transform="rotate(-90 14 180.3)">E57</text>
<text x="34.3" y="180.3" transform="rotate(-90 34.3 180.3)">E54</text>
<text x="54.6" y="180.3" transform="rotate(-90 54.6 180.3)">E48</text>
<text x="74.9" y="180.3" transform="rotate(-90 74.9 180.3)">E42</text>
<text x="95.2" y="181.6" transform="rotate(-90 95.2 181.6)">E36</text>
<text x="115.6" y="181.6" transform="rotate(-90 115.6 181.6)">E31</text>
<text x="135.9" y="181.6" transform="rotate(-90 135.9 181.6)">E25</text>
<text x="180.3" y="180.3" transform="rotate(-90 180.3 180.3)">R32</text>
<text x="182.9" y="180.3" transform="rotate(-90 182.9 180.3)">R31</text>
<text x="185.4" y="180.3" transform="rotate(-90 185.4 180.3)">R30</text>
<text x="196.8" y="182.9" transform="rotate(-90 196.8 182.9)">E12</text>
<text x="224.8" y="181.6" transform="rotate(-90 224.8 181.6)">E6</text>
<text x="250.2" y="180.3" transform="rotate(-90 250.2 180.3)">E2</text>
<text x="12.7" y="193">C52</text>
<text x="33" y="193">C49</text>
<text x="53.3" y="193">C43</text>
<text x="73.7" y="193">C37</text>
<text x="180.3" y="195.6" transform="rotate(-90 180.3 195.6)">R27</text>
<text x="182.9" y="195.6" transform="rotate(-90 182.9 195.6)">R28</text>
<text x="185.4" y="195.6" transform="rotate(-90 185.4 195.6)">R29</text>
<text x="195.6" y="195.6">C11</text>
<text x="248.9" y="193">C2</text>
<text x="14" y="208.3" transform="rotate(-90 14 208.3)">E56</text>
<text x="22.9" y="205.7" transform="rotate(-90 22.9 205.7)">R26</text>
<text x="25.4" y="205.7" transform="rotate(-90 25.4 205.7)">R21</text>
<text x="34.3" y="208.3" transform="rotate(-90 34.3 208.3)">E53</text>
<text x="54.6" y="208.3" transform="rotate(-90 54.6 208.3)">E47</text>
<text x="74.9" y="209.5" transform="rotate(-90 74.9 209.5)">E41</text>
<text x="95.2" y="208.3" transform="rotate(-90 95.2 208.3)">E35</text>
<text x="115.6" y="208.3" transform="rotate(-90 115.6 208.3)">E30</text>
<text x="135.9" y="208.3" transform="rotate(-90 135.9 208.3)">E24</text>
<text x="144.8" y="205.7" transform="rotate(-90 144.8 205.7)">R33</text>
<text x="160" y="207" transform="rotate(-90 160 207)">E19</text>
<text x="196.8" y="208.3" transform="rotate(-90 196.8 208.3)">E11</text>
<text x="210.8" y="205.7" transform="rotate(-90 210.8 205.7)">R12</text>
<text x="213.4" y="205.7" transform="rotate(-90 213.4 205.7)">R11</text>
<text x="215.9" y="205.7" transform="rotate(-90 215.9 205.7)">R10</text>
<text x="224.8" y="209.5" transform="rotate(-90 224.8 209.5)">SP1</text>
<text x="238.8" y="205.7" transform="rotate(-90 238.8 205.7)">R5</text>
<text x="241.3" y="205.7" transform="rotate(-90 241.3 205.7)">R4</text>
<text x="250.2" y="209.5" transform="rotate(-90 250.2 209.5)">SP2</text>
<text x="259.1" y="205.7" transform="rotate(-90 259.1 205.7)">R6</text>
<text x="177.8" y="213.4" transform="rotate(-90 177.8 213.4)">NP</text>
<text x="182.9" y="213.4" transform="rotate(-90 182.9 213.4)">SB</text>
<text x="12.7" y="221">C51</text>
<text x="33" y="221">C48</text>
<text x="53.3" y="221">C42</text>
<text x="94" y="221">C31</text>
<text x="114.3" y="221">C27</text>
<text x="134.6" y="221">C23</text>
<text x="195.6" y="219.7">C56</text>
<text x="210.8" y="218.4" transform="rotate(-90 210.8 218.4)">R7</text>
<text x="213.4" y="218.4" transform="rotate(-90 213.4 218.4)">R8</text>
<text x="215.9" y="218.4" transform="rotate(-90 215.9 218.4)">R9</text>
<text x="238.8" y="218.4" transform="rotate(-90 238.8 218.4)">R3</text>
<text x="241.3" y="218.4" transform="rotate(-90 241.3 218.4)">R2</text>
<text x="259.1" y="218.4" transform="rotate(-90 259.1 218.4)">R1</text>
<text x="73.7" y="222.2">C36</text>
<text x="195.6" y="222.2">C10</text>
<text x="14" y="233.7" transform="rotate(-90 14 233.7)">E55</text>
<text x="25.4" y="231.1" transform="rotate(-90 25.4 231.1)">SWD</text>
<text x="34.3" y="233.7" transform="rotate(-90 34.3 233.7)">E52</text>
<text x="54.6" y="233.7" transform="rotate(-90 54.6 233.7)">E46</text>
<text x="74.9" y="233.7" transform="rotate(-90 74.9 233.7)">E40</text>
<text x="95.2" y="233.7" transform="rotate(-90 95.2 233.7)">E34</text>
<text x="115.6" y="233.7" transform="rotate(-90 115.6 233.7)">E29</text>
<text x="135.9" y="233.7" transform="rotate(-90 135.9 233.7)">E23</text>
<text x="175.3" y="231.1" transform="rotate(-90 175.3 231.1)">EVN</text>
<text x="180.3" y="231.1" transform="rotate(-90 180.3 231.1)">NB1</text>
<text x="185.4" y="231.1" transform="rotate(-90 185.4 231.1)">NB2</text>
<text x="196.8" y="233.7" transform="rotate(-90 196.8 233.7)">E10</text>
<text x="224.8" y="233.7" transform="rotate(-90 224.8 233.7)">E5</text>
<text x="250.2" y="233.7" transform="rotate(-90 250.2 233.7)">E1</text>
<text x="12.7" y="246.4">C50</text>
<text x="22.9" y="248.9" transform="rotate(-90 22.9 248.9)">W3</text>
<text x="33" y="246.4">C47</text>
<text x="53.3" y="246.4">C41</text>
<text x="73.7" y="246.4">C35</text>
<text x="94" y="246.4">C30</text>
<text x="114.3" y="246.4">C24</text>
<text x="134.6" y="246.4">C22</text>
<text x="195.6" y="246.4">C9</text>
<text x="223.5" y="246.4">C5</text>
<text x="248.9" y="248.9">C1</text>
<text x="43.2" y="254">C62</text>
<text x="66" y="254">C63</text>
<text x="116.8" y="254">C61</text>
<text x="180.3" y="254">C60</text>
<text x="251.5" y="254">C59</text>
<text x="0" y="279.4">U$1</text>
<text x="3.4" y="279.4">2</text>
</g>
</svg>
